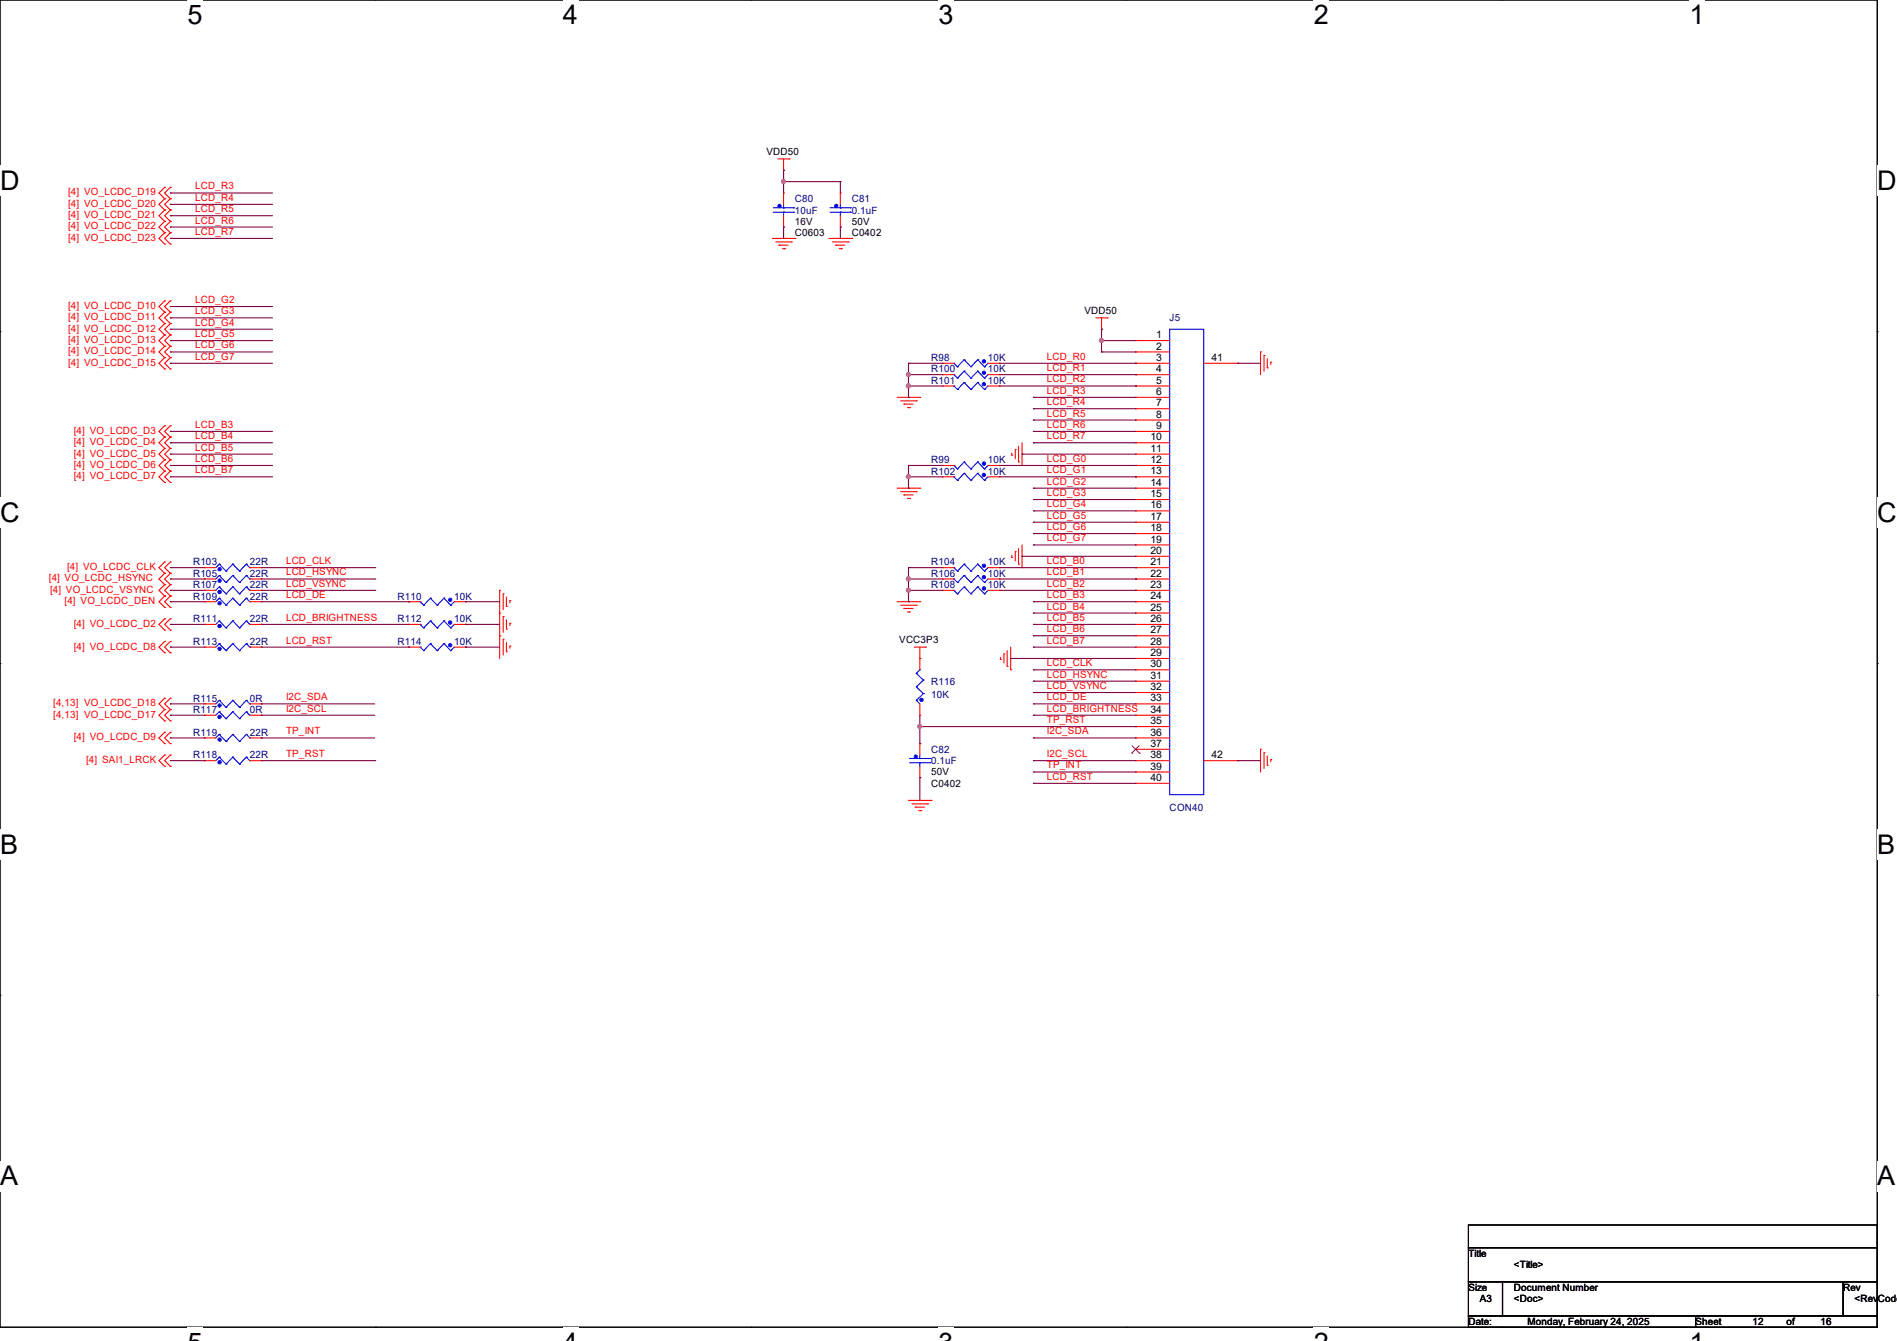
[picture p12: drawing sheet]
<svg xmlns="http://www.w3.org/2000/svg" width="297mm" height="210mm" viewBox="0 0 297 210" stroke-linecap="round" stroke-linejoin="round" font-family="sans-serif">
<path d="M0 0h293.9v207.9h-293.9z" fill="none" stroke="#000" stroke-width=".17"/>
<g fill="#fff">
<path d="M29.4 0h2.3v4.7h-2.3z"/>
<path d="M29.4 207.9h2.3v2.1h-2.3z"/>
</g>
<path d="M58.8 0h.1M58.8 207.9h.1" fill="none" stroke="#000" stroke-width=".17"/>
<g fill="#fff">
<path d="M88.1 0h2.4v4.7h-2.4z"/>
<path d="M88.1 207.9h2.4v2.1h-2.4z"/>
</g>
<path d="M117.6 0h.1M117.6 207.9h.1" fill="none" stroke="#000" stroke-width=".17"/>
<g fill="#fff">
<path d="M146.9 0h2.4v4.7h-2.4z"/>
<path d="M146.9 207.9h2.4v2.1h-2.4z"/>
</g>
<path d="M176.3 0h.1M176.3 207.9h.1" fill="none" stroke="#000" stroke-width=".17"/>
<g fill="#fff">
<path d="M205.7 0h2.4v4.7h-2.4z"/>
<path d="M205.7 207.9h2.4v2.1h-2.4z"/>
</g>
<path d="M235.1 0h.1M235.1 207.9h.1" fill="none" stroke="#000" stroke-width=".17"/>
<g fill="#fff">
<path d="M264.5 0h2.4v4.7h-2.4z"/>
<path d="M264.5 207.9h2.4v2.1h-2.4z"/>
<path d="M0 26h3v4.7h-3z"/>
<path d="M293.9 26h3.1v4.7h-3.1z"/>
<path d="M0 77.9h3v4.7h-3z"/>
<path d="M293.9 77.9h3.1v4.7h-3.1z"/>
</g>
<path d="M0 51.9h.1M293.9 51.9h.1" fill="none" stroke="#000" stroke-width=".17"/>
<g fill="#fff">
<path d="M0 129.9h2.8v4.7h-2.8z"/>
<path d="M293.9 129.9h2.9v4.7h-2.9z"/>
</g>
<path d="M0 103.9h.1M293.9 103.9h.1" fill="none" stroke="#000" stroke-width=".17"/>
<g fill="#fff">
<path d="M0 181.8h2.8v4.8h-2.8z"/>
<path d="M293.8 181.8h3v4.8h-3z"/>
</g>
<path d="M0 155.9h.1M293.9 155.9h.1M229.9 191.9h64v3.5h-64zM229.9 195.4h64v5.3h-64zM229.9 200.7h5.3v5.4h-5.3zM229.9 206.1h35.6v1.8h-35.6zM235.2 200.7h53.4v5.4h-53.4zM265.5 206.1h28.4v1.8h-28.4zM288.6 200.7h5.3v5.4h-5.3z" fill="none" stroke="#000" stroke-width=".17"/>
<g fill="none" stroke="#f00" stroke-width=".17">
<path d="M25.8 38.2h.1M25.8 36.4h.1M25.8 34.7h.1M25.8 32.9h.1M25.8 31.1h.1M25.8 29.3h.1M25.8 36.4l-.9 .9 .9 .9M25.8 34.7l-.9 .9 .9 .8M25.8 32.9l-.9 .9 .9 .9M25.8 31.1l-.9 .9 .9 .9M25.8 29.3l-.9 .9 .9 .9M26.7 38.2h.1"/>
<path d="M26.7 36.4h.1M26.7 34.7h.1M26.7 32.9h.1M26.7 31.1h.1M26.7 29.3h.1M26.7 36.4l-.9 .9 .9 .9M26.7 34.7l-.9 .9 .9 .8M26.7 32.9l-.9 .9 .9 .9M26.7 31.1l-.9 .9 .9 .9M26.7 29.3l-.9 .9 .9 .9M120.9 37.3h3.6M121.5 37.9h2.4"/>
<path d="M121.8 24.9h1.8M122 38.4h.1M122 38.4h1.4M122.5 38.9h.4M122.7 26.7h.1M122.7 30.2h.1M122.7 35.6h.1M122.7 24.9v1.8M122.7 30.2v1.8M122.7 33.8v1.8M122.9 38.9h.1M123.6 24.9h.1"/>
<path d="M123.9 37.9h.1M124.5 37.3h.1M129.8 37.3h3.5M130.3 37.9h2.5M130.9 38.4h.1M130.9 38.4h1.4M131.4 38.9h.3M131.6 30.2h.1M131.6 35.6h.1M131.6 30.2v1.8M131.6 33.8v1.8M131.7 38.9h.1"/>
<path d="M132.8 37.9h.1M133.3 37.3h.1M25.8 57.8h.1M25.8 56h.1M25.8 54.2h.1M25.8 52.5h.1M25.8 50.7h.1M25.8 48.9h.1M25.8 47.1h.1M25.8 56l-.9 .9 .9 .9M25.8 54.2l-.9 .9 .9 .9M25.8 52.5l-.9 .8 .9 .9"/>
<path d="M25.8 50.7l-.9 .9 .9 .9M25.8 48.9l-.9 .9 .9 .9M25.8 47.1l-.9 .9 .9 .9M26.7 57.8h.1M26.7 56h.1M26.7 54.2h.1M26.7 52.5h.1M26.7 50.7h.1M26.7 48.9h.1M26.7 47.1h.1M26.7 56l-.9 .9 .9 .9M26.7 54.2l-.9 .9 .9 .9"/>
<path d="M26.7 52.5l-.9 .8 .9 .9M26.7 50.7l-.9 .9 .9 .9M26.7 48.9l-.9 .9 .9 .9M26.7 47.1l-.9 .9 .9 .9M147.6 56.9h.1M147.6 58.7h.1M147.6 56.9h1.8M147.6 58.7h1.8M154.7 56.9h1.8M154.7 58.7h1.8M156.5 56.9h.1M156.5 58.7h.1"/>
<path d="M171.6 49.8h1.8M172.5 51.6h.1M172.5 49.8v1.8M173.4 49.8h.1M177.8 53.3h.1M177.8 55.1h.1M177.8 56.9h.1M177.8 58.7h.1M177.8 56.9h5.3M177.8 53.3h5.3M177.8 55.1h5.3M177.8 58.7h5.3"/>
<path d="M188.5 56.9h5.3M193.8 56.9h.1M197.4 55.1h.1M197.4 55.1v3.6M197.9 55.7h.1M197.9 55.7v2.4M198.4 57.6h.1M198.4 56.2v1.4M199 56.7h.1M199 56.7v.4M25.8 72h.1M25.8 70.2h.1"/>
<path d="M25.8 75.6h.1M25.8 73.8h.1M25.8 68.5h.1M25.8 66.7h.1M25.8 70.2l-.9 .9 .9 .9M25.8 73.8l-.9 .9 .9 .9M25.8 72l-.9 .9 .9 .9M25.8 68.5l-.9 .8 .9 .9M25.8 66.7l-.9 .9 .9 .9M26.7 72h.1M26.7 70.2h.1M26.7 75.6h.1"/>
<path d="M26.7 73.8h.1M26.7 68.5h.1M26.7 66.7h.1M26.7 70.2l-.9 .9 .9 .9M26.7 73.8l-.9 .9 .9 .9M26.7 72l-.9 .9 .9 .9M26.7 68.5l-.9 .8 .9 .9M26.7 66.7l-.9 .9 .9 .9M140.5 62.2h3.5M140.5 76.5h3.5M141 62.8h2.5M141 77h2.5"/>
<path d="M141.5 63.3h.1M141.5 77.5h.1M141.5 63.3h1.5M141.5 77.5h1.5M142.1 63.8h.3M142.1 78.1h.3M142.4 63.8h.1M142.4 78.1h.1M143.5 62.8h.1M143.5 77h.1M144 62.2h.1M144 76.5h.1"/>
<path d="M147.6 74.7h.1M147.6 60.5h.1M147.6 72.9h.1M147.6 74.7h1.8M147.6 60.5h1.8M147.6 72.9h1.8M154.7 74.7h1.8M154.7 60.5h1.8M154.7 72.9h1.8M156.5 74.7h.1M156.5 60.5h.1M156.5 72.9h.1"/>
<path d="M158.4 71.3h.1M158.4 71v.3M159 70.4h.1M159 70.4v1.4M159.5 72.3h.1M159.5 69.9v2.4M160 72.9h.1M160 69.3v3.6M177.8 60.5h.1M177.8 62.2h.1M177.8 64h.1M177.8 65.8h.1"/>
<path d="M177.8 67.6h.1M177.8 69.3h.1M177.8 71.1h.1M177.8 72.9h.1M177.8 74.7h.1M177.8 76.5h.1M177.8 78.2h.1M177.8 62.2h5.3M177.8 76.5h5.3M177.8 74.7h5.3M177.8 60.5h5.3M177.8 64h5.3"/>
<path d="M177.8 65.8h5.3M177.8 67.6h5.3M177.8 69.3h5.3M177.8 71.1h5.3M177.8 72.9h5.3M177.8 78.2h5.3M25.8 93.3h.1M25.8 95.1h.1M25.8 91.6h.1M25.8 89.8h.1M25.8 88h.1M25.8 96.9h.1"/>
<path d="M25.8 98.7h.1M25.8 93.3l-.9 .9 .9 .9M25.8 91.6l-.9 .9 .9 .8M25.8 89.8l-.9 .9 .9 .9M25.8 88l-.9 .9 .9 .9M25.8 96.9l-.9 .9 .9 .9M26.7 93.3h.1M26.7 95.1h.1M26.7 91.6h.1M26.7 89.8h.1M26.7 88h.1M26.7 96.9h.1"/>
<path d="M26.7 98.7h.1M26.7 93.3l-.9 .9 .9 .9M26.7 91.6l-.9 .9 .9 .8M26.7 89.8l-.9 .9 .9 .9M26.7 88l-.9 .9 .9 .9M26.7 96.9l-.9 .9 .9 .9M32 97.8h.1M32 88.9h.1M32 90.7h.1M32 92.5h.1M32 94.2h.1M32 94.2h1.8"/>
<path d="M32 97.8h1.8M32 88.9h1.8M32 92.5h1.8M32 90.7h1.8M39.1 94.2h1.8M39.1 97.8h1.8M39.1 88.9h1.8M39.1 92.5h1.8M39.1 90.7h1.8M40.9 97.8h.1M40.9 88.9h.1M40.9 90.7h.1"/>
<path d="M40.9 92.5h.1M40.9 94.2h.1M64 94.2h.1M64 97.8h.1M64 94.2h1.8M64 97.8h1.8M71.1 94.2h1.8M71.1 97.8h1.8M72.9 94.2h.1M72.9 97.8h.1M78.2 96h.1M78.2 92.5h.1"/>
<path d="M78.2 99.6h.1M78.2 92.5v10.6M78.8 96.6h.1M78.8 93h.1M78.8 93v2.5M78.8 96.6v2.4M79.3 98.5h.1M79.3 95h.1M79.3 93.5v1.5M79.3 97.1v1.4M79.8 97.6h.1M79.8 94.1h.1"/>
<path d="M79.8 94.1v.3M79.8 97.6v.4M140.5 94.2h3.5M141 94.8h2.5M141.5 95.3h.1M141.5 95.3h1.5M142.1 95.8h.3M142.4 95.8h.1M143.5 94.8h.1M144 94.2h.1M147.6 88.9h.1M147.6 92.5h.1"/>
<path d="M147.6 90.7h.1M147.6 88.9h1.8M147.6 92.5h1.8M147.6 90.7h1.8M154.7 88.9h1.8M154.7 92.5h1.8M154.7 90.7h1.8M156.5 88.9h.1M156.5 92.5h.1M156.5 90.7h.1M158.4 87.3h.1M158.4 87v.3"/>
<path d="M159 86.4h.1M159 86.4v1.4M159.5 88.3h.1M159.5 85.9v2.4M160 88.9h.1M160 85.3v3.6M177.8 80h.1M177.8 81.8h.1M177.8 83.6h.1M177.8 85.3h.1M177.8 87.1h.1M177.8 88.9h.1"/>
<path d="M177.8 90.7h.1M177.8 92.5h.1M177.8 94.2h.1M177.8 96h.1M177.8 97.8h.1M177.8 99.6h.1M177.8 94.2h5.3M177.8 97.8h5.3M177.8 88.9h5.3M177.8 92.5h5.3M177.8 80h5.3M177.8 81.8h5.3"/>
<path d="M177.8 83.6h5.3M177.8 85.3h5.3M177.8 87.1h5.3M177.8 90.7h5.3M177.8 96h5.3M177.8 99.6h5.3M25.8 114.7h.1M25.8 116.5h.1M25.8 100.5h.1M25.8 102.2h.1M25.8 109.3h.1M25.8 111.1h.1"/>
<path d="M25.8 112.9h.1M25.8 118.2h.1M25.8 114.7l-.9 .9 .9 .9M25.8 100.5l-.9 .8 .9 .9M25.8 109.3l-.9 .9 .9 .9M25.8 111.1l-.9 .9 .9 .9M25.8 118.2l-.9 .9 .9 .9M26.7 114.7h.1M26.7 116.5h.1M26.7 100.5h.1M26.7 102.2h.1M26.7 109.3h.1"/>
<path d="M26.7 111.1h.1M26.7 112.9h.1M26.7 118.2h.1M26.7 114.7l-.9 .9 .9 .9M26.7 100.5l-.9 .8 .9 .9M26.7 109.3l-.9 .9 .9 .9M26.7 111.1l-.9 .9 .9 .9M26.7 118.2l-.9 .9 .9 .9M32 112h.1M32 110.2h.1M32 119.1h.1M32 115.6h.1"/>
<path d="M32 101.3h.1M32 101.3h1.8M32 112h1.8M32 110.2h1.8M32 119.1h1.8M32 115.6h1.8M39.1 101.3h1.8M39.1 112h1.8M39.1 110.2h1.8M39.1 119.1h1.8M39.1 115.6h1.8M40.9 112h.1"/>
<path d="M40.9 110.2h.1M40.9 119.1h.1M40.9 115.6h.1M40.9 101.3h.1M64 101.3h.1M64 101.3h1.8M71.1 101.3h1.8M72.9 101.3h.1M78.8 100.1h.1M78.8 100.1v2.5M79.3 102.1h.1M79.3 100.6v1.5"/>
<path d="M79.8 101.2h.1M79.8 101.2v.3M143.1 101.3h1.8M144 103.1h.1M144 116.5h.1M144 112h.1M144 101.3v3.6M144 110.2v1.8M144 116.5v1.7M144.9 101.3h.1M156.6 103.3h.1M156.6 103v.3"/>
<path d="M157.2 102.4h.1M157.2 102.4v1.4M157.7 104.4h.1M157.7 101.9v2.5M158.2 104.9h.1M158.2 101.3v3.6M177.8 101.3h.1M177.8 103.1h.1M177.8 104.9h.1M177.8 106.7h.1M177.8 108.5h.1M177.8 110.2h.1"/>
<path d="M177.8 112h.1M177.8 113.8h.1M177.8 115.6h.1M177.8 117.3h.1M177.8 119.1h.1M177.8 101.3h5.3M177.8 112h5.3M177.8 110.2h5.3M177.8 119.1h5.3M177.8 103.1h5.3M177.8 104.9h5.3M177.8 106.7h5.3"/>
<path d="M177.8 108.5h5.3M177.8 113.8h5.3M177.8 115.6h5.3M177.8 117.3h5.3M188.5 119.1h5.3M193.8 119.1h.1M197.4 117.3h.1M197.4 117.3v3.6M197.9 117.9h.1M197.9 117.9v2.5M198.4 119.8h.1M198.4 118.4v1.4"/>
<path d="M199 119h.1M199 119v.3M25.8 120h.1M26.7 120h.1M142.2 125.3h3.6M142.8 125.9h2.4M143.3 126.4h.1M143.3 126.4h1.4M143.8 127h.4M144 121.8h.1M144 120v1.8M144.2 127h.1"/>
<path d="M145.2 125.9h.1M145.8 125.3h.1M177.8 120.9h.1M177.8 122.7h.1M177.8 120.9h5.3M177.8 122.7h5.3"/>
</g>
<g fill="none" stroke="#00f" stroke-width=".17">
<path d="M121.1 33.2h3.2M121.1 32.6h3.2M122.7 33.2h.1M122.7 32.6h.1M122.7 32v.6M122.7 33.2v.6M124.3 33.2h.1M124.3 32.6h.1M130 33.2h3.2M130 32.6h3.2M131.6 33.2h.1M131.6 32.6h.1"/>
<path d="M131.6 32v.6M131.6 33.2v.6M133.2 33.2h.1M133.2 32.6h.1M149.4 56.9h.1M149.4 58.7h.1M149.4 56.9l.5 .5M149.4 58.7l.5 .5M149.9 57.4h.1M149.9 59.2h.1M151 56.3h.1M151 58.1h.1"/>
<path d="M151 59.9h.1M151 56.3l1 1.1M151 56.3l-1.1 1.1M151 58.1l1 1.1M151 58.1l-1.1 1.1M151 59.9l1 1.1M151 59.9l-1.1 1.1M152 57.4h.1M152 59.2h.1M153.1 56.3h.1M153.1 58.1h.1M153.1 59.9h.1"/>
<path d="M153.1 56.3l1 1.1M153.1 56.3l-1.1 1.1M153.1 58.1l1 1.1M153.1 58.1l-1.1 1.1M153.1 59.9l1 1.1M153.1 59.9l-1.1 1.1M154.1 57.4h.1M154.1 59.2h.1M154.7 56.9l-.6 .5M154.7 58.7l-.6 .5M183.1 51.6h5.4v72.9h-5.4zM149.4 74.7h.1"/>
<path d="M149.4 60.5h.1M149.4 72.9h.1M149.4 74.7l.5 .5M149.4 60.5l.5 .5M149.4 72.9l.5 .5M149.9 75.2h.1M149.9 61h.1M149.9 73.4h.1M151 74.1h.1M151 72.3h.1M151 74.1l1 1.1M151 74.1l-1.1 1.1"/>
<path d="M151 72.3l1 1.1M151 72.3l-1.1 1.1M152 75.2h.1M152 61h.1M152 73.4h.1M153.1 74.1h.1M153.1 72.3h.1M153.1 74.1l1 1.1M153.1 74.1l-1.1 1.1M153.1 72.3l1 1.1M153.1 72.3l-1.1 1.1M154.1 75.2h.1"/>
<path d="M154.1 61h.1M154.1 73.4h.1M154.7 74.7l-.6 .5M154.7 60.5l-.6 .5M154.7 72.9l-.6 .5M34.3 97.2h.1M34.3 88.3h.1M34.3 90.1h.1M34.3 91.9h.1M34.3 93.7h.1M34.3 97.2l-.5 .6M34.3 97.2l1.1 1.1"/>
<path d="M34.3 88.3l-.5 .6M34.3 88.3l1.1 1.2M34.3 90.1l-.5 .6M34.3 90.1l1.1 1.1M34.3 91.9l-.5 .6M34.3 91.9l1.1 1.1M34.3 93.7l-.5 .5M34.3 93.7l1.1 1.1M35.4 98.3h.1M35.4 89.5h.1M35.4 91.2h.1M35.4 93h.1"/>
<path d="M35.4 94.8h.1M36.4 97.2h.1M36.4 88.3h.1M36.4 90.1h.1M36.4 91.9h.1M36.4 93.7h.1M36.4 97.2l-1 1.1M36.4 97.2l1.1 1.1M36.4 88.3l-1 1.2M36.4 88.3l1.1 1.2M36.4 90.1l-1 1.1M36.4 90.1l1.1 1.1"/>
<path d="M36.4 91.9l-1 1.1M36.4 91.9l1.1 1.1M36.4 93.7l-1 1.1M36.4 93.7l1.1 1.1M37.5 98.3h.1M37.5 89.5h.1M37.5 91.2h.1M37.5 93h.1M37.5 94.8h.1M38.6 97.2h.1M38.6 88.3h.1M38.6 90.1h.1"/>
<path d="M38.6 91.9h.1M38.6 93.7h.1M38.6 97.2l-1.1 1.1M38.6 97.2l.5 .6M38.6 88.3l-1.1 1.2M38.6 88.3l.5 .6M38.6 90.1l-1.1 1.1M38.6 90.1l.5 .6M38.6 91.9l-1.1 1.1M38.6 91.9l.5 .6M38.6 93.7l-1.1 1.1M38.6 93.7l.5 .5"/>
<path d="M39.1 97.8h.1M39.1 88.9h.1M39.1 90.7h.1M39.1 92.5h.1M39.1 94.2h.1M65.8 94.2h.1M65.8 97.8h.1M65.8 94.2l.5 .6M65.8 97.8l.5 .5M66.3 94.8h.1M66.3 98.3h.1M67.4 93.7h.1"/>
<path d="M67.4 97.2h.1M67.4 93.7l1.1 1.1M67.4 93.7l-1.1 1.1M67.4 97.2l1.1 1.1M67.4 97.2l-1.1 1.1M68.5 94.8h.1M68.5 98.3h.1M69.5 93.7h.1M69.5 97.2h.1M69.5 93.7l1.1 1.1M69.5 93.7l-1 1.1M69.5 97.2l1.1 1.1"/>
<path d="M69.5 97.2l-1 1.1M70.6 94.8h.1M70.6 98.3h.1M71.1 94.2l-.5 .6M71.1 97.8l-.5 .5M149.4 88.9h.1M149.4 92.5h.1M149.4 90.7h.1M149.4 88.9l.5 .6M149.4 92.5l.5 .5M149.4 90.7l.5 .5M149.9 89.5h.1"/>
<path d="M149.9 93h.1M149.9 91.2h.1M151 88.3h.1M151 91.9h.1M151 90.1h.1M151 88.3l1 1.2M151 88.3l-1.1 1.2M151 91.9l1 1.1M151 91.9l-1.1 1.1M151 90.1l1 1.1M151 90.1l-1.1 1.1M152 89.5h.1"/>
<path d="M152 93h.1M152 91.2h.1M153.1 88.3h.1M153.1 91.9h.1M153.1 90.1h.1M153.1 88.3l1 1.2M153.1 88.3l-1.1 1.2M153.1 91.9l1 1.1M153.1 91.9l-1.1 1.1M153.1 90.1l1 1.1M153.1 90.1l-1.1 1.1M154.1 89.5h.1"/>
<path d="M154.1 93h.1M154.1 91.2h.1M154.7 88.9l-.6 .6M154.7 92.5l-.6 .5M154.7 90.7l-.6 .5M34.3 111.5h.1M34.3 109.7h.1M34.3 118.6h.1M34.3 115h.1M34.3 100.8h.1M34.3 111.5l-.5 .5M34.3 111.5l1.1 1.1"/>
<path d="M34.3 109.7l-.5 .5M34.3 109.7l1.1 1.1M34.3 118.6l-.5 .5M34.3 118.6l1.1 1.1M34.3 115l-.5 .6M34.3 115l1.1 1.1M34.3 100.8l-.5 .5M34.3 100.8l1.1 1.1M35.4 112.6h.1M35.4 110.8h.1M35.4 119.7h.1M35.4 116.1h.1"/>
<path d="M35.4 101.9h.1M36.4 111.5h.1M36.4 109.7h.1M36.4 118.6h.1M36.4 115h.1M36.4 100.8h.1M36.4 111.5l-1 1.1M36.4 111.5l1.1 1.1M36.4 109.7l-1 1.1M36.4 109.7l1.1 1.1M36.4 118.6l-1 1.1M36.4 118.6l1.1 1.1"/>
<path d="M36.4 115l-1 1.1M36.4 115l1.1 1.1M36.4 100.8l-1 1.1M36.4 100.8l1.1 1.1M37.5 112.6h.1M37.5 110.8h.1M37.5 119.7h.1M37.5 116.1h.1M37.5 101.9h.1M38.6 111.5h.1M38.6 109.7h.1M38.6 118.6h.1"/>
<path d="M38.6 115h.1M38.6 100.8h.1M38.6 111.5l-1.1 1.1M38.6 111.5l.5 .5M38.6 109.7l-1.1 1.1M38.6 109.7l.5 .5M38.6 118.6l-1.1 1.1M38.6 118.6l.5 .5M38.6 115l-1.1 1.1M38.6 115l.5 .6M38.6 100.8l-1.1 1.1M38.6 100.8l.5 .5"/>
<path d="M39.1 112h.1M39.1 110.2h.1M39.1 119.1h.1M39.1 115.6h.1M39.1 101.3h.1M65.8 101.3h.1M65.8 101.3l.5 .6M66.3 101.9h.1M67.4 100.8h.1M67.4 100.8l1.1 1.1M67.4 100.8l-1.1 1.1M68.5 101.9h.1"/>
<path d="M69.5 100.8h.1M69.5 100.8l1.1 1.1M69.5 100.8l-1 1.1M70.6 101.9h.1M71.1 101.3l-.5 .6M142.4 119.5h3.2M142.4 118.8h3.2M143.5 109.7h.1M143.5 107.6h.1M143.5 105.5h.1M143.5 109.7l.5 .5M143.5 107.6l1.1 1"/>
<path d="M143.5 105.5l1.1 1M144 119.5h.1M144 118.8h.1M144 104.9h.1M144 118.2v.6M144 119.5v.5M144 104.9l-.5 .6M144.6 108.6h.1M144.6 106.5h.1M144.6 108.6l-1.1 1.1M144.6 106.5l-1.1 1.1M145.6 119.5h.1"/>
<path d="M145.6 118.8h.1"/>
</g>
<g fill="#00f" stroke="#00f" stroke-width=".17">
<circle cx="34.4" cy="98" r=".25"/>
<circle cx="70.5" cy="93.9" r=".25"/>
<circle cx="154.1" cy="74.4" r=".25"/>
<circle cx="34.4" cy="112.3" r=".25"/>
<circle cx="34.4" cy="110.5" r=".25"/>
<circle cx="70.5" cy="101" r=".25"/>
<circle cx="154.1" cy="88.6" r=".25"/>
<circle cx="154.1" cy="56.6" r=".25"/>
<circle cx="34.4" cy="119.4" r=".25"/>
<circle cx="154.1" cy="92.2" r=".25"/>
<circle cx="122" cy="32.3" r=".25"/>
<circle cx="34.4" cy="89.2" r=".25"/>
<circle cx="154.1" cy="90.4" r=".25"/>
<circle cx="70.5" cy="97.5" r=".25"/>
<circle cx="130.9" cy="32.3" r=".25"/>
<circle cx="154.1" cy="58.4" r=".25"/>
<circle cx="34.4" cy="90.9" r=".25"/>
<circle cx="154.1" cy="60.2" r=".25"/>
<circle cx="34.4" cy="92.7" r=".25"/>
<circle cx="34.4" cy="115.8" r=".25"/>
<circle cx="143.4" cy="118.5" r=".25"/>
<circle cx="34.4" cy="94.5" r=".25"/>
<circle cx="34.4" cy="101.6" r=".25"/>
<circle cx="154.1" cy="72.6" r=".25"/>
<circle cx="144.3" cy="109.6" r=".25"/>
</g>
<path d="M177.2 117.9h.1M177.2 116.8l1.2 1.1M178.4 116.8l-1.2 1.1M178.4 117.9h.1" fill="none" stroke="#804000" stroke-width=".16"/>
<g fill="none" stroke="#800040" stroke-width=".17">
<path d="M26.7 30.2h.1M26.7 32h.1M26.7 33.8h.1M26.7 35.6h.1M26.7 37.3h.1M26.7 30.2h16M26.7 32h16M26.7 33.8h16M26.7 35.6h16M26.7 37.3h16M122.7 35.6h.1M122.7 28.4h.1"/>
<path d="M122.7 26.7h.1M122.7 26.7v3.5M122.7 35.6v1.7M122.7 28.4h8.9M131.6 35.6h.1M131.6 28.4h.1M131.6 28.4v1.8M131.6 35.6v1.7M26.7 48h.1M26.7 49.8h.1M26.7 51.6h.1M26.7 53.3h.1"/>
<path d="M26.7 55.1h.1M26.7 56.9h.1M26.7 55.1h16M26.7 53.3h16M26.7 56.9h16M26.7 48h16M26.7 49.8h16M26.7 51.6h16M142.2 56.9h.1M142.2 58.7h.1M142.2 56.9h5.4M142.2 58.7h5.4"/>
<path d="M142.2 56.9v5.3M156.5 56.9h21.3M156.5 58.7h21.3M172.5 51.6h.1M172.5 55.1h.1M172.5 53.3h.1M172.5 51.6v3.5M172.5 55.1h5.3M172.5 53.3h5.3M177.8 56.9h.1M177.8 58.7h.1M193.8 56.9h.1"/>
<path d="M193.8 56.9h3.6M26.7 67.6h.1M26.7 69.3h.1M26.7 71.1h.1M26.7 72.9h.1M26.7 74.7h.1M26.7 67.6h16M26.7 69.3h16M26.7 71.1h16M26.7 72.9h16M26.7 74.7h16M142.2 60.5h.1"/>
<path d="M142.2 62.2h.1M142.2 72.9h.1M142.2 74.7h.1M142.2 76.5h.1M142.2 60.5h5.4M142.2 72.9h5.4M142.2 74.7h5.4M142.2 72.9v3.6M156.5 60.5h21.3M156.5 72.9h21.3M156.5 74.7h21.3M160 71.1h.1"/>
<path d="M160 71.1h17.8M161.8 62.2h.1M161.8 64h.1M161.8 65.8h.1M161.8 67.6h.1M161.8 69.3h.1M161.8 76.5h.1M161.8 78.2h.1M161.8 62.2h16M161.8 64h16M161.8 65.8h16M161.8 67.6h16"/>
<path d="M161.8 69.3h16M161.8 76.5h16M161.8 78.2h16M177.8 60.5h.1M177.8 72.9h.1M177.8 74.7h.1M26.7 88.9h.1M26.7 90.7h.1M26.7 92.5h.1M26.7 94.2h.1M26.7 97.8h.1M26.7 88.9h5.3"/>
<path d="M26.7 90.7h5.3M26.7 92.5h5.3M26.7 94.2h5.3M26.7 97.8h5.3M40.9 97.8h.1M40.9 88.9h17.8M40.9 90.7h17.8M40.9 92.5h17.8M40.9 94.2h23.1M40.9 97.8h23.1M58.7 88.9h.1M58.7 90.7h.1"/>
<path d="M58.7 92.5h.1M64 94.2h.1M72.9 97.8h.1M72.9 94.2h.1M72.9 94.2h5.3M72.9 97.8h5.3M142.2 88.9h.1M142.2 90.7h.1M142.2 92.5h.1M142.2 94.2h.1M142.2 88.9h5.4M142.2 90.7h5.4"/>
<path d="M142.2 92.5h5.4M142.2 88.9v5.3M156.5 88.9h21.3M156.5 90.7h21.3M156.5 92.5h21.3M160 87.1h.1M160 87.1h17.8M161.8 80h.1M161.8 81.8h.1M161.8 83.6h.1M161.8 85.3h.1M161.8 94.2h.1"/>
<path d="M161.8 96h.1M161.8 97.8h.1M161.8 99.6h.1M161.8 80h16M161.8 81.8h16M161.8 83.6h16M161.8 85.3h16M161.8 94.2h16M161.8 96h16M161.8 97.8h16M161.8 99.6h16M177.8 88.9h.1"/>
<path d="M177.8 90.7h.1M177.8 92.5h.1M26.7 115.6h.1M26.7 110.2h.1M26.7 112h.1M26.7 101.3h.1M26.7 101.3h5.3M26.7 110.2h5.3M26.7 112h5.3M26.7 115.6h5.3M26.7 119.1h5.3M32 119.1h.1"/>
<path d="M40.9 110.2h.1M40.9 112h.1M40.9 115.6h.1M40.9 101.3h23.1M40.9 110.2h17.8M40.9 112h17.8M40.9 115.6h17.8M40.9 119.1h17.8M58.7 119.1h.1M64 101.3h.1M72.9 101.3h.1M72.9 101.3h5.3"/>
<path d="M144 116.5h.1M144 113.8h.1M144 113.8h33.8M144 112v4.5M158.2 103.1h.1M158.2 103.1h19.6M161.8 101.3h.1M161.8 104.9h.1M161.8 106.7h.1M161.8 108.5h.1M161.8 110.2h.1M161.8 112h.1"/>
<path d="M161.8 115.6h.1M161.8 119.1h.1M161.8 101.3h16M161.8 104.9h16M161.8 106.7h16M161.8 108.5h16M161.8 110.2h16M161.8 112h16M161.8 115.6h16M161.8 119.1h16M177.8 113.8h.1M193.8 119.1h.1"/>
<path d="M193.8 119.1h3.6M144 121.8h.1M144 121.8v3.5M161.8 120.9h.1M161.8 122.7h.1M161.8 120.9h16M161.8 122.7h16"/>
</g>
<g fill="#f0f" stroke="#f0f" stroke-width=".17">
<circle cx="122.7" cy="28.4" r=".32"/>
<circle cx="172.4" cy="53.3" r=".32"/>
<circle cx="144" cy="113.8" r=".32"/>
<circle cx="142.2" cy="58.7" r=".32"/>
<circle cx="142.2" cy="60.4" r=".32"/>
<circle cx="142.2" cy="90.7" r=".32"/>
<circle cx="142.2" cy="92.4" r=".32"/>
<circle cx="142.2" cy="74.7" r=".32"/>
</g>
<g font-size="4.2">
<text x="29.4" y="3.8">5</text>
<text x="88.1" y="3.8">4</text>
<text x="146.9" y="3.8">3</text>
<text x="205.7" y="3.8">2</text>
<text x="264.5" y="3.8">1</text>
<text x="0" y="29.8">D</text>
<text x="293.9" y="29.8">D</text>
<text x="0" y="81.7">C</text>
<text x="293.9" y="81.7">C</text>
<text x="0" y="133.7">B</text>
<text x="293.9" y="133.7">B</text>
<text x="0" y="185.6">A</text>
<text x="293.9" y="185.6">A</text>
</g>
<g font-size="1.6" fill="#f00">
<text x="30.6" y="29.7">LCD_R3</text>
<text x="10.7" y="35.9">[4] VO_LCDC_D22</text>
<text x="10.7" y="34.2">[4] VO_LCDC_D21</text>
<text x="10.7" y="32.4">[4] VO_LCDC_D20</text>
<text x="10.7" y="30.6">[4] VO_LCDC_D19</text>
<text x="30.6" y="31.5">LCD_R4</text>
<text x="30.6" y="33.2">LCD_R5</text>
<text x="30.6" y="35">LCD_R6</text>
<text x="10.7" y="37.7">[4] VO_LCDC_D23</text>
<text x="30.6" y="36.8">LCD_R7</text>
<text x="30.6" y="47.5">LCD_G2</text>
<text x="10.7" y="53.7">[4] VO_LCDC_D13</text>
<text x="10.7" y="51.9">[4] VO_LCDC_D12</text>
<text x="10.7" y="50.2">[4] VO_LCDC_D11</text>
<text x="10.7" y="48.4">[4] VO_LCDC_D10</text>
<text x="30.6" y="49.2">LCD_G3</text>
<text x="30.6" y="51">LCD_G4</text>
<text x="30.6" y="52.8">LCD_G5</text>
<text x="10.7" y="57.3">[4] VO_LCDC_D15</text>
<text x="10.7" y="55.5">[4] VO_LCDC_D14</text>
<text x="30.6" y="54.6">LCD_G6</text>
<text x="30.6" y="56.3">LCD_G7</text>
<text x="163.9" y="56.3">LCD_R0</text>
<text x="163.9" y="58.1">LCD_R1</text>
<text x="163.9" y="59.9">LCD_R2</text>
<text x="163.9" y="61.7">LCD_R3</text>
<text x="163.9" y="63.5">LCD_R4</text>
<text x="163.9" y="65.2">LCD_R5</text>
<text x="11.6" y="71.5">[4] VO_LCDC_D5</text>
<text x="11.6" y="69.7">[4] VO_LCDC_D4</text>
<text x="11.6" y="67.9">[4] VO_LCDC_D3</text>
<text x="30.6" y="67">LCD_B3</text>
<text x="30.6" y="68.8">LCD_B4</text>
<text x="30.6" y="70.6">LCD_B5</text>
<text x="163.9" y="67">LCD_R6</text>
<text x="163.9" y="68.8">LCD_R7</text>
<text x="11.6" y="75.1">[4] VO_LCDC_D7</text>
<text x="11.6" y="73.3">[4] VO_LCDC_D6</text>
<text x="30.6" y="72.3">LCD_B6</text>
<text x="30.6" y="74.1">LCD_B7</text>
<text x="163.9" y="72.3">LCD_G0</text>
<text x="163.9" y="74.1">LCD_G1</text>
<text x="163.9" y="75.9">LCD_G2</text>
<text x="163.9" y="77.7">LCD_G3</text>
<text x="163.9" y="79.5">LCD_G4</text>
<text x="163.9" y="81.2">LCD_G5</text>
<text x="163.9" y="83">LCD_G6</text>
<text x="10.5" y="89.3">[4] VO_LCDC_CLK</text>
<text x="44.8" y="88.3">LCD_CLK</text>
<text x="163.9" y="84.8">LCD_G7</text>
<text x="163.9" y="88.3">LCD_B0</text>
<text x="7.7" y="91.1">[4] VO_LCDC_HSYNC</text>
<text x="7.8" y="92.8">[4] VO_LCDC_VSYNC</text>
<text x="10.1" y="94.6">[4] VO_LCDC_DEN</text>
<text x="44.8" y="90.1">LCD_HSYNC</text>
<text x="44.8" y="91.9">LCD_VSYNC</text>
<text x="44.8" y="93.7">LCD_DE</text>
<text x="163.9" y="90.1">LCD_B1</text>
<text x="163.9" y="91.9">LCD_B2</text>
<text x="163.9" y="93.7">LCD_B3</text>
<text x="163.9" y="95.5">LCD_B4</text>
<text x="11.6" y="101.7">[4] VO_LCDC_D8</text>
<text x="11.6" y="98.2">[4] VO_LCDC_D2</text>
<text x="44.8" y="97.2">LCD_BRIGHTNESS</text>
<text x="44.8" y="100.8">LCD_RST</text>
<text x="163.9" y="97.2">LCD_B5</text>
<text x="163.9" y="99">LCD_B6</text>
<text x="163.9" y="100.8">LCD_B7</text>
<text x="163.9" y="104.3">LCD_CLK</text>
<text x="163.9" y="106.1">LCD_HSYNC</text>
<text x="163.9" y="107.9">LCD_VSYNC</text>
<text x="8.3" y="110.6">[4,13] VO_LCDC_D18</text>
<text x="8.3" y="112.4">[4,13] VO_LCDC_D17</text>
<text x="44.8" y="109.7">I2C_SDA</text>
<text x="44.8" y="111.5">I2C_SCL</text>
<text x="163.9" y="109.7">LCD_DE</text>
<text x="163.9" y="111.5">LCD_BRIGHTNESS</text>
<text x="163.9" y="113.2">TP_RST</text>
<text x="11.6" y="115.9">[4] VO_LCDC_D9</text>
<text x="13.5" y="119.5">[4] SAI1_LRCK</text>
<text x="44.8" y="115">TP_INT</text>
<text x="44.8" y="118.6">TP_RST</text>
<text x="163.9" y="115">I2C_SDA</text>
<text x="163.9" y="118.6">I2C_SCL</text>
<text x="163.9" y="120.4">TP_INT</text>
<text x="163.9" y="122.1">LCD_RST</text>
</g>
<g font-size="1.6">
<text x="120" y="24.2">VDD50</text>
<text x="124.5" y="35.2">16V</text>
<text x="133.3" y="35.2">50V</text>
<text x="124.5" y="37">C0603</text>
<text x="133.3" y="37">C0402</text>
<text x="169.8" y="49.1">VDD50</text>
<text x="181" y="53">1</text>
<text x="181" y="54.7">2</text>
<text x="181" y="56.5">3</text>
<text x="181" y="58.3">4</text>
<text x="189.7" y="56.5">41</text>
<text x="181" y="60.1">5</text>
<text x="181" y="61.8">6</text>
<text x="181" y="63.6">7</text>
<text x="181" y="65.4">8</text>
<text x="180.1" y="69">10</text>
<text x="180.1" y="70.7">11</text>
<text x="181" y="67.2">9</text>
<text x="180.1" y="72.5">12</text>
<text x="180.1" y="74.3">13</text>
<text x="180.1" y="76.1">14</text>
<text x="180.1" y="77.9">15</text>
<text x="180.1" y="79.6">16</text>
<text x="180.1" y="81.4">17</text>
<text x="180.1" y="83.2">18</text>
<text x="180.1" y="85">19</text>
<text x="180.1" y="86.7">20</text>
<text x="180.1" y="88.5">21</text>
<text x="180.1" y="90.3">22</text>
<text x="180.1" y="92.1">23</text>
<text x="180.1" y="93.9">24</text>
<text x="180.1" y="95.6">25</text>
<text x="140.8" y="100.7">VCC3P3</text>
<text x="180.1" y="97.4">26</text>
<text x="180.1" y="99.2">27</text>
<text x="180.1" y="101">28</text>
<text x="180.1" y="102.7">29</text>
<text x="180.1" y="104.5">30</text>
<text x="180.1" y="106.3">31</text>
<text x="180.1" y="108.1">32</text>
<text x="180.1" y="109.9">33</text>
<text x="180.1" y="111.6">34</text>
<text x="180.1" y="113.4">35</text>
<text x="180.1" y="115.2">36</text>
<text x="180.1" y="117">37</text>
<text x="180.1" y="118.7">38</text>
<text x="189.7" y="118.7">42</text>
<text x="145.8" y="123.2">C0402</text>
<text x="145.8" y="121.5">50V</text>
<text x="180.1" y="120.5">39</text>
<text x="180.1" y="122.3">40</text>
<text x="229.9" y="196.8">Title</text>
<text x="229.9" y="202.2">Size</text>
<text x="231.7" y="204">A3</text>
<text x="237" y="202.2">Document Number</text>
<text x="237" y="204">&lt;Doc&gt;</text>
<text x="237" y="198.6">&lt;Title&gt;</text>
<text x="288.6" y="202.2">Rev</text>
<text x="290.4" y="204">&lt;RevCode&gt;</text>
<text x="229.9" y="207.5">Date:</text>
<text x="239.1" y="207.5">Monday, February 24, 2025</text>
<text x="265.5" y="207.5">Sheet</text>
<text x="274.4" y="207.5">12</text>
<text x="279.7" y="207.5">of</text>
<text x="285" y="207.5">16</text>
</g>
<g font-size="1.6" fill="#000080">
<text x="124.5" y="31.7">C80</text>
<text x="124.5" y="33.4">10uF</text>
<text x="133.3" y="31.7">C81</text>
<text x="133.3" y="33.4">0.1uF</text>
<text x="183.1" y="50.3">J5</text>
<text x="145.8" y="56.6">R98</text>
<text x="145.8" y="58.3">R100</text>
<text x="154.7" y="58.3">10K</text>
<text x="154.7" y="56.6">10K</text>
<text x="145.8" y="60.1">R101</text>
<text x="154.7" y="60.1">10K</text>
<text x="145.8" y="74.3">R102</text>
<text x="145.8" y="72.6">R99</text>
<text x="154.7" y="74.3">10K</text>
<text x="154.7" y="72.6">10K</text>
<text x="30.2" y="88.6">R103</text>
<text x="39.1" y="88.6">22R</text>
<text x="145.8" y="88.6">R104</text>
<text x="154.7" y="88.6">10K</text>
<text x="30.2" y="90.3">R105</text>
<text x="30.2" y="92.1">R107</text>
<text x="30.2" y="93.9">R109</text>
<text x="39.1" y="90.3">22R</text>
<text x="39.1" y="92.1">22R</text>
<text x="39.1" y="93.9">22R</text>
<text x="62.2" y="93.9">R110</text>
<text x="71.1" y="93.9">10K</text>
<text x="145.8" y="92.1">R108</text>
<text x="145.8" y="90.3">R106</text>
<text x="154.7" y="92.1">10K</text>
<text x="154.7" y="90.3">10K</text>
<text x="30.2" y="97.4">R111</text>
<text x="30.2" y="101">R113</text>
<text x="39.1" y="97.4">22R</text>
<text x="39.1" y="101">22R</text>
<text x="62.2" y="101">R114</text>
<text x="62.2" y="97.4">R112</text>
<text x="71.1" y="101">10K</text>
<text x="71.1" y="97.4">10K</text>
<text x="145.8" y="107.2">R116</text>
<text x="30.2" y="111.7">R117</text>
<text x="30.2" y="109.9">R115</text>
<text x="39.1" y="111.7">0R</text>
<text x="39.1" y="109.9">0R</text>
<text x="145.8" y="109.3">10K</text>
<text x="30.2" y="118.8">R118</text>
<text x="30.2" y="115.2">R119</text>
<text x="39.1" y="118.8">22R</text>
<text x="39.1" y="115.2">22R</text>
<text x="145.8" y="117.9">C82</text>
<text x="145.8" y="119.7">0.1uF</text>
<text x="183.1" y="127">CON40</text>
</g>
</svg>
